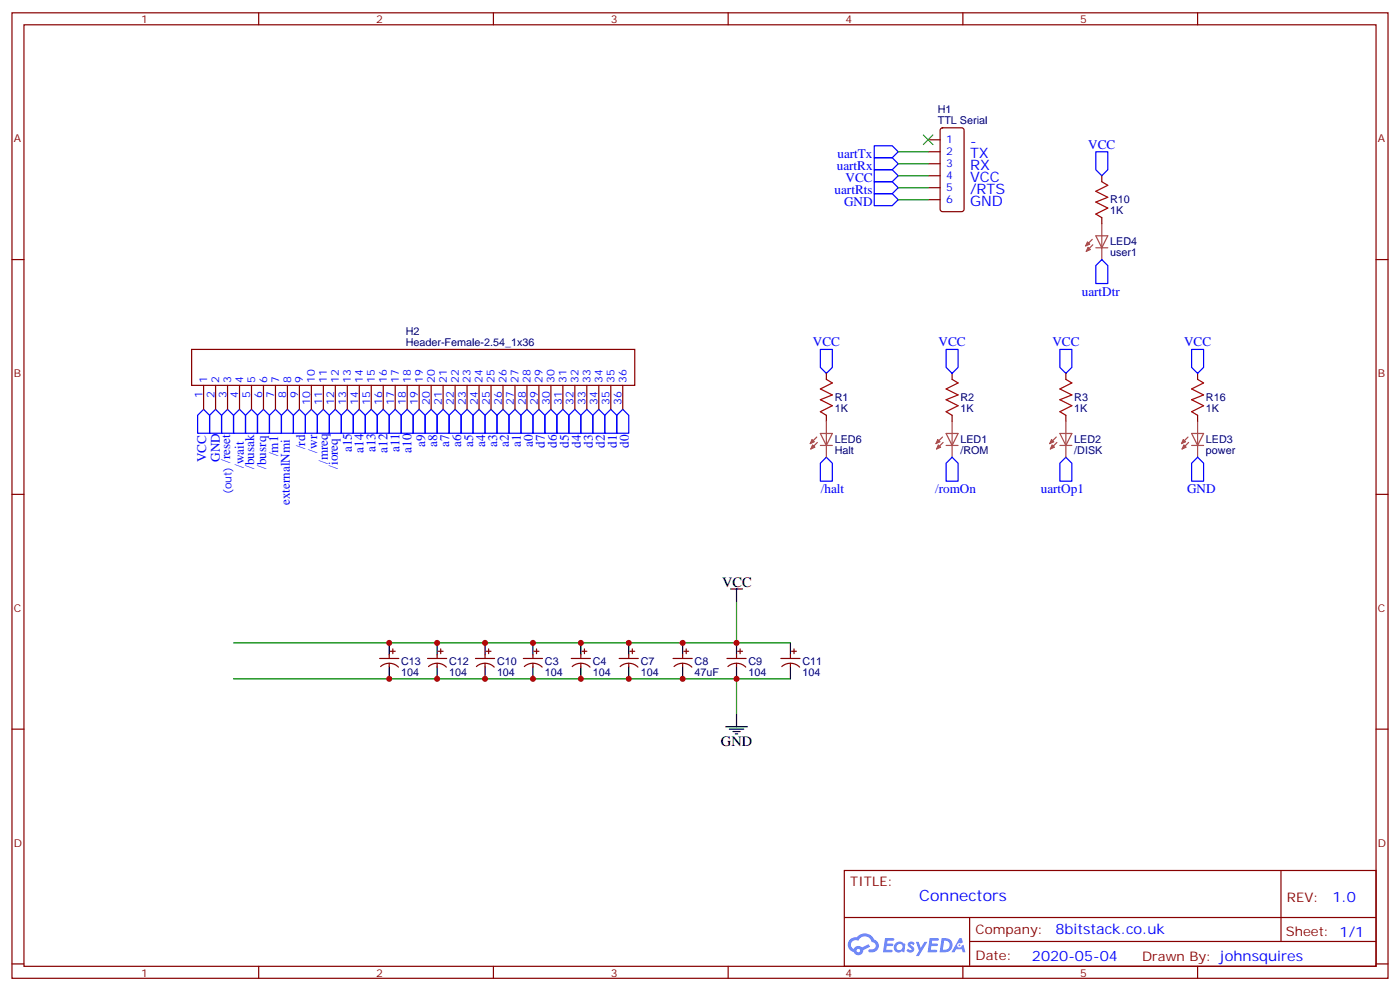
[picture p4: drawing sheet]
<svg xmlns="http://www.w3.org/2000/svg" width="412mm" height="292mm" viewBox="0 0 412 292" stroke-linecap="round" stroke-linejoin="round" font-family="sans-serif">
<g fill="none" stroke="#870000" stroke-width=".35">
<path d="M3.5 3.8h405.4v284.3h-405.4zM7.1 7.3h398.2v277.3h-398.2zM76.2 3.8v3.5M145.3 3.8v3.5M214.5 3.8v3.5M283.6 3.8v3.5M352.8 3.8v3.5M3.5 76.4h3.6M405.3 76.4h3.6M3.5 145.6h3.6M405.3 145.6h3.6M3.5 214.7h3.6"/>
<path d="M405.3 214.7h3.6M248.7 256.4h156.6v28.2h-156.6zM377.3 256.4v20.9M248.7 270.2h156.5M285.6 277.3h119.6M285.6 270.2v14.1M3.5 283.9h3.6M76.2 284.6v3.5M145.3 284.6v3.5M214.5 284.6v3.5M283.6 284.6v3.5M352.8 284.6v3.5"/>
<path d="M405.3 283.9h3.6"/>
</g>
<g fill="#5487ff">
<path d="M267.7 277.5a1.22 1.22 0 0 1 1.7 .3l-.4 .6a.47 .47 0 0 0-.3-.4 .47 .47 0 0 0-.5 .2l.1 .2a1.14 1.14 0 0 1 .8 1.7 1.14 1.14 0 0 1-1.9 0l-.2-.2 .5-.5 .7 .4a.29 .29 0 0 0 .3-.2 .29 .29 0 0 0-.2-.4 1.04 1.04 0 0 1-.6-1.7z"/>
<path d="M260.7 276.3h2.4l.3 .2-.2 .5h-1.8l-.1 .9h1.5l.3 .4-.3 .3h-1.6l-.2 1.1 1.7 .1 .2 .3-.2 .3h-2.6z"/>
<path d="M273.8 276.3h2.4l.3 .2-.1 .5h-1.8l-.2 .9h1.6l.3 .4-.4 .3h-1.6l-.1 1.1 1.7 .1 .2 .3-.2 .3h-2.6z"/>
<path d="M282.6 276.3h.7l.3 1.2-.6 .4a.69 .69 0 0 0-1 .2 .69 .69 0 0 0 .4 1 .69 .69 0 0 0 .9-.6l.5-.3 .6 2.2h-.8l-.2-.8h-1.8l-.5 .8h-.8z"/>
<path d="M269.8 277.4h.8l.6 1.8 1.1-1.8h.9l-2.6 4.2h-.8l.9-1.6z"/>
<path d="M277.4 276.3l-.6 4.1h1.3a2.11 2.11 0 0 0 2.5-2.1 2.11 2.11 0 0 0-2.5-2zM278.1 277a1.39 1.39 0 0 1 1.7 1.4 1.39 1.39 0 0 1-1.8 1.3h-.3z"/>
<path d="M263.7 277.9a1.54 1.54 0 0 0-.1 2.2 1.54 1.54 0 0 0 2.2 .1l.6 .2 .3-2.3-.2-.2h-.4a1.49 1.49 0 0 0-2.4 0zM264 278.9a.94 .94 0 0 1 1.8 0 .94 .94 0 0 1-1.8 0z"/>
<path d="M250.4 276.7a2.18 2.18 0 0 0 1.1 3.7 1.44 1.44 0 0 0 1.6 .9 1.44 1.44 0 0 0 1.2-1.5l2-1-.5-.7-1.9 .9a1.47 1.47 0 0 0-2.4 .5 1.39 1.39 0 0 1-.7-2 1.39 1.39 0 0 1 2-.4 2.12 2.12 0 0 1 2.2-1.3 2.12 2.12 0 0 1 1.9 1.7 1.14 1.14 0 0 1 1.1 1.4 1.14 1.14 0 0 1-1.7 .7 .43 .43 0 0 0-.5 .4 .43 .43 0 0 0 .4 .5 1.98 1.98 0 0 0 2.5-1.3 1.98 1.98 0 0 0-1.2-2.5 3.1 3.1 0 0 0-5.3-.7l-.9 .1zM252.3 280a.55 .55 0 0 1 1.1 0 .55 .55 0 0 1-1.1 0z"/>
<circle cx="282.6" cy="278.4" r=".26"/>
</g>
<g fill="none" stroke="#00f" stroke-width=".35">
<path d="M257.5 50h5.3l1.8 1.8-1.8 1.7h-5.3zM257.5 57h5.3l1.8 1.8-1.8 1.8h-5.3zM257.5 42.9h5.3l1.8 1.8-1.8 1.8h-5.3zM257.5 46.5h5.3l1.8 1.7-1.8 1.8h-5.3zM257.5 53.5h5.3l1.8 1.8-1.8 1.7h-5.3zM322.8 44.7h3.5v5.3l-1.7 1.8-1.8-1.8zM324.6 76.4l1.7 1.8v5.3h-3.5v-5.3zM241.7 102.9h3.5v5.3l-1.8 1.8-1.7-1.8zM278.7 102.9h3.5v5.3l-1.7 1.8-1.8-1.8zM312.2 102.9h3.5v5.3l-1.7 1.8-1.8-1.8zM351 102.9h3.5v5.3l-1.7 1.8-1.8-1.8zM60 120.5l1.7 1.8v5.3h-3.5v-5.3z"/>
<path d="M63.5 120.5l1.8 1.8v5.3h-3.6v-5.3zM67 120.5l1.8 1.8v5.3h-3.5v-5.3zM70.6 120.5l1.7 1.8v5.3h-3.5v-5.3zM74.1 120.5l1.7 1.8v5.3h-3.5v-5.3zM77.6 120.5l1.8 1.8v5.3h-3.6v-5.3zM81.1 120.5l1.8 1.8v5.3h-3.5v-5.3zM84.7 120.5l1.7 1.8v5.3h-3.5v-5.3zM88.2 120.5l1.8 1.8v5.3h-3.6v-5.3zM91.7 120.5l1.8 1.8v5.3h-3.5v-5.3zM95.2 120.5l1.8 1.8v5.3h-3.5v-5.3zM98.8 120.5l1.7 1.8v5.3h-3.5v-5.3zM102.3 120.5l1.8 1.8v5.3h-3.6v-5.3z"/>
<path d="M104.1 122.3l1.7-1.8 1.8 1.8v5.3h-3.5zM109.4 120.5l1.7 1.8v5.3h-3.5v-5.3zM112.9 120.5l1.8 1.8v5.3h-3.6v-5.3zM116.4 120.5l1.8 1.8v5.3h-3.5v-5.3zM119.9 120.5l1.8 1.8v5.3h-3.5v-5.3zM123.5 120.5l1.7 1.8v5.3h-3.5v-5.3zM127 120.5l1.8 1.8v5.3h-3.6v-5.3zM130.5 120.5l1.8 1.8v5.3h-3.5v-5.3zM134.1 120.5l1.7 1.8v5.3h-3.5v-5.3zM137.6 120.5l1.7 1.8v5.3h-3.5v-5.3zM141.1 120.5l1.8 1.8v5.3h-3.6v-5.3zM144.6 120.5l1.8 1.8v5.3h-3.5v-5.3z"/>
<path d="M148.2 120.5l1.7 1.8v5.3h-3.5v-5.3zM151.7 120.5l1.8 1.8v5.3h-3.6v-5.3zM155.2 120.5l1.8 1.8v5.3h-3.5v-5.3zM158.7 120.5l1.8 1.8v5.3h-3.5v-5.3zM162.3 120.5l1.7 1.8v5.3h-3.5v-5.3zM165.8 120.5l1.8 1.8v5.3h-3.6v-5.3zM169.3 120.5l1.8 1.8v5.3h-3.5v-5.3zM172.9 120.5l1.7 1.8v5.3h-3.5v-5.3zM174.6 122.3l1.8-1.8 1.8 1.8v5.3h-3.6zM179.9 120.5l1.8 1.8v5.3h-3.5v-5.3zM183.4 120.5l1.8 1.8v5.3h-3.5v-5.3zM243.4 134.7l1.8 1.7v5.3h-3.5v-5.3z"/>
<path d="M278.7 136.4l1.8-1.7 1.7 1.7v5.3h-3.5zM314 134.7l1.7 1.7v5.3h-3.5v-5.3zM351 136.4l1.8-1.7 1.7 1.7v5.3h-3.5z"/>
</g>
<path d="M324.6 53.5l1.7 1.1-3.5 1.7 3.5 1.8-3.5 1.4 3.5 1.8-3.5 1.7 1.8 1.1M243.4 111.7l1.8 1.1-3.5 1.7 3.5 1.8-3.5 1.4 3.5 1.8-3.5 1.7 1.7 1.1M280.5 111.7l1.7 1.1-3.5 1.7 3.5 1.8-3.5 1.4 3.5 1.8-3.5 1.7 1.8 1.1M314 111.7l1.7 1.1-3.5 1.7 3.5 1.8-3.5 1.4 3.5 1.8-3.5 1.7 1.8 1.1M352.8 111.7l1.7 1.1-3.5 1.7 3.5 1.8-3.5 1.4 3.5 1.8-3.5 1.7 1.8 1.1" fill="none" stroke="#a10000" stroke-width=".35"/>
<g fill="none" stroke="#870000" stroke-width=".35">
<path d="M277.2 37.8l.4-.2h5.7l.6 .5 .1 23.5-.5 .7h-5.9l-.6-.4-.1-23.6zM273.4 41.2h3.5M273.4 44.7h3.5M273.4 48.2h3.5M273.4 51.8h3.5M273.4 55.3h3.5M273.4 58.8h3.5M324.6 51.8v1.7M324.6 64.1v1.8M56.4 102.9h130.6v10.6h-130.6zM60 113.5v7M63.5 113.5v7"/>
<path d="M67 113.5v7M70.6 113.5v7M74.1 113.5v7M77.6 113.5v7M81.1 113.5v7M84.7 113.5v7M88.2 113.5v7M91.7 113.5v7M95.2 113.5v7M98.8 113.5v7M102.3 113.5v7M105.8 113.5v7"/>
<path d="M109.4 113.5v7M112.9 113.5v7M116.4 113.5v7M119.9 113.5v7M123.5 113.5v7M127 113.5v7M130.5 113.5v7M134.1 113.5v7M137.6 113.5v7M141.1 113.5v7M144.6 113.5v7M148.2 113.5v7"/>
<path d="M151.7 113.5v7M155.2 113.5v7M158.7 113.5v7M162.3 113.5v7M165.8 113.5v7M169.3 113.5v7M172.9 113.5v7M176.4 113.5v7M179.9 113.5v7M183.4 113.5v7M243.4 110v1.7M280.5 110v1.7"/>
<path d="M314 110v1.7M352.8 110v1.7M243.4 122.3v1.8M280.5 122.3v1.8M314 122.3v1.8M352.8 122.3v1.8M111.8 193.9h5.7M112.1 196.3a3.8 3.8 0 0 1 5.3 .2M114.7 192.9v1M114.7 195.3v1.1M115 191.8h1.4M115.7 191.1v1.4"/>
<path d="M125.9 193.9h5.7M126.2 196.3a3.8 3.8 0 0 1 5.3 .2M128.8 192.9v1M128.8 195.3v1.1M129.1 191.8h1.4M129.8 191.1v1.4M140.1 193.9h5.6M140.3 196.3a3.8 3.8 0 0 1 5.3 .2M142.9 192.9v1M142.9 195.3v1.1M143.2 191.8h1.4M143.9 191.1v1.4"/>
<path d="M154.2 193.9h5.6M154.4 196.3a3.8 3.8 0 0 1 5.3 .2M157 192.9v1M157 195.3v1.1M157.3 191.8h1.4M158 191.1v1.4M168.3 193.9h5.6M168.6 196.3a3.8 3.8 0 0 1 5.2 .2M171.1 192.9v1M171.1 195.3v1.1M171.4 191.8h1.5M172.2 191.1v1.4"/>
<path d="M182.4 193.9h5.6M182.7 196.3a3.8 3.8 0 0 1 5.2 .2M185.2 192.9v1M185.2 195.3v1.1M185.6 191.8h1.4M186.3 191.1v1.4M198.3 193.9h5.6M198.5 196.3a3.8 3.8 0 0 1 5.3 .2M201.1 192.9v1M201.1 195.3v1.1M201.4 191.8h1.4M202.1 191.1v1.4"/>
<path d="M214.1 193.9h5.7M214.4 196.3a3.8 3.8 0 0 1 5.3 .2M217 192.9v1M217 195.3v1.1M217.3 191.8h1.4M218 191.1v1.4M230 193.9h5.7M230.3 196.3a3.8 3.8 0 0 1 5.2 .2M232.8 192.9v1M232.8 195.3v1.1M233.2 191.8h1.4M233.9 191.1v1.4"/>
</g>
<g fill="none" stroke="#a64a4a" stroke-width=".35">
<path d="M321.7 70.5l-1.9 1.9M321.9 72.1l-1.9 1.9M322.8 69.4h3.5l-1.7 3.6zM322.8 73h3.5M324.6 65.9v3.4M324.6 69.4v7M240.6 128.7l-1.9 2M240.8 130.3l-2 1.9M241.7 131.2h3.5M241.7 127.7h3.5l-1.8 3.5zM243.4 124.1v3.4M243.4 127.7v7"/>
<path d="M277.6 128.7l-1.9 2M277.8 130.3l-1.9 1.9M278.7 131.2h3.5M278.7 127.7h3.5l-1.7 3.5zM280.5 124.1v3.4M280.5 127.7v7M311.1 128.7l-1.9 2M311.3 130.3l-1.9 1.9M312.2 127.7h3.5l-1.7 3.5zM312.2 131.2h3.5M314 124.1v3.4M314 127.7v7"/>
<path d="M350 128.7l-2 2M350.1 130.3l-1.9 1.9M351 131.2h3.5M351 127.7h3.5l-1.7 3.5zM352.8 124.1v3.4M352.8 127.7v7"/>
</g>
<g fill="#a64a4a" stroke="#a64a4a" stroke-width=".29">
<path d="M309.7 129.4l.7 .7-1.2 .6z"/>
<path d="M309.9 131l.7 .7-1.2 .5z"/>
<path d="M276.2 129.4l.7 .7-1.2 .6z"/>
<path d="M276.4 131l.7 .7-1.2 .5z"/>
<path d="M239.2 129.4l.7 .7-1.2 .6z"/>
<path d="M239.4 131l.7 .7-1.3 .5z"/>
<path d="M348.5 129.4l.7 .7-1.2 .6z"/>
<path d="M348.7 131l.7 .7-1.2 .5z"/>
<path d="M320.3 71.2l.7 .7-1.2 .5z"/>
<path d="M320.5 72.8l.7 .7-1.2 .5z"/>
</g>
<g fill="none" stroke="#000" stroke-width=".35">
<path d="M215.2 173.5h3.5M217 173.5v3.5M114.7 189.3v3.6M114.7 196.4v3.5M128.8 189.3v3.6M128.8 196.4v3.5M142.9 189.3v3.6M142.9 196.4v3.5M157 189.3v3.6M157 196.4v3.5M171.1 189.3v3.6M171.1 196.4v3.5"/>
<path d="M185.2 189.3v3.6M185.2 196.4v3.5M201.1 189.3v3.6M201.1 196.4v3.5M217 189.3v3.6M217 196.4v3.5M232.8 189.3v3.6M232.8 196.4v3.5M213.8 214h6.3M214.8 214.7h4.3M215.9 215.4h2.1M216.6 216.1h.7"/>
<path d="M217 210.5v3.5"/>
</g>
<path d="M264.6 58.8h8.8M264.6 51.8h8.8M264.6 48.2h8.8M264.6 44.7h8.8M264.6 55.3h8.8M217 177v12.3h-148.2M68.8 199.9h148.2v10.6M217 199.9h15.8M217 189.3h15.8" fill="none" stroke="#008700" stroke-width=".35"/>
<path d="M272 39.8l2.8 2.8M274.8 39.8l-2.8 2.8" fill="none" stroke="#3c3" stroke-width=".35"/>
<g fill="#c00">
<circle cx="114.7" cy="199.9" r=".88"/>
<circle cx="128.8" cy="199.9" r=".88"/>
<circle cx="142.9" cy="199.9" r=".88"/>
<circle cx="157" cy="199.9" r=".88"/>
<circle cx="114.7" cy="189.3" r=".88"/>
<circle cx="128.8" cy="189.3" r=".88"/>
<circle cx="142.9" cy="189.3" r=".88"/>
<circle cx="157" cy="189.3" r=".88"/>
<circle cx="217" cy="189.3" r=".88"/>
<circle cx="201.1" cy="189.3" r=".88"/>
<circle cx="185.2" cy="189.3" r=".88"/>
<circle cx="171.1" cy="189.3" r=".88"/>
<circle cx="217" cy="199.9" r=".88"/>
<circle cx="201.1" cy="199.9" r=".88"/>
<circle cx="185.2" cy="199.9" r=".88"/>
<circle cx="171.1" cy="199.9" r=".88"/>
</g>
<text font-size="4.6" fill="#00f" x="270.8" y="265.4">Connectors</text>
<g font-size="4.2" fill="#00f">
<text x="285.8" y="42.9">-</text>
<text x="285.8" y="46.5">TX</text>
<text x="285.8" y="50">RX</text>
<text x="285.8" y="53.5">VCC</text>
<text x="285.8" y="57">/RTS</text>
<text x="285.8" y="60.6">GND</text>
<text x="392.5" y="265.6">1.0</text>
<text x="310.9" y="275.2">8bitstack.co.uk</text>
<text x="304" y="283">2020-05-04</text>
</g>
<g font-size="4.2">
<text x="212.7" y="172.8">VCC</text>
<text x="212.4" y="219.7">GND</text>
</g>
<g font-size="3.9" fill="#00f">
<text x="246.7" y="46.5">uartTx</text>
<text x="320.6" y="43.7">VCC</text>
<text x="246.5" y="50">uartRx</text>
<text x="249.1" y="53.5">VCC</text>
<text x="245.8" y="57">uartRts</text>
<text x="248.6" y="60.6">GND</text>
<text x="318.7" y="87">uartDtr</text>
<text x="239.4" y="101.9">VCC</text>
<text x="276.5" y="101.9">VCC</text>
<text x="310" y="101.9">VCC</text>
<text x="348.8" y="101.9">VCC</text>
<text x="125.2" y="131.7" transform="rotate(-90 125.2 131.7)">a9</text>
<text x="128.8" y="131.7" transform="rotate(-90 128.8 131.7)">a8</text>
<text x="132.3" y="131.7" transform="rotate(-90 132.3 131.7)">a7</text>
<text x="135.8" y="131.7" transform="rotate(-90 135.8 131.7)">a6</text>
<text x="139.3" y="131.7" transform="rotate(-90 139.3 131.7)">a5</text>
<text x="142.9" y="131.7" transform="rotate(-90 142.9 131.7)">a4</text>
<text x="146.4" y="131.7" transform="rotate(-90 146.4 131.7)">a3</text>
<text x="149.9" y="131.7" transform="rotate(-90 149.9 131.7)">a2</text>
<text x="153.5" y="131.7" transform="rotate(-90 153.5 131.7)">a1</text>
<text x="157" y="131.7" transform="rotate(-90 157 131.7)">a0</text>
<text x="160.5" y="131.9" transform="rotate(-90 160.5 131.9)">d7</text>
<text x="164" y="131.9" transform="rotate(-90 164 131.9)">d6</text>
<text x="167.6" y="131.9" transform="rotate(-90 167.6 131.9)">d5</text>
<text x="171.1" y="131.9" transform="rotate(-90 171.1 131.9)">d4</text>
<text x="174.6" y="131.9" transform="rotate(-90 174.6 131.9)">d3</text>
<text x="178.2" y="131.9" transform="rotate(-90 178.2 131.9)">d2</text>
<text x="181.7" y="131.9" transform="rotate(-90 181.7 131.9)">d1</text>
<text x="185.2" y="131.9" transform="rotate(-90 185.2 131.9)">d0</text>
<text x="60.7" y="136.2" transform="rotate(-90 60.7 136.2)">VCC</text>
<text x="64.7" y="135.9" transform="rotate(-90 64.7 135.9)">GND</text>
<text x="67.8" y="136.4" transform="rotate(-90 67.8 136.4)">/reset</text>
<text x="71.8" y="137.8" transform="rotate(-90 71.8 137.8)">/wait</text>
<text x="81.9" y="134.4" transform="rotate(-90 81.9 134.4)">/m1</text>
<text x="89.9" y="132.3" transform="rotate(-90 89.9 132.3)">/rd</text>
<text x="93.4" y="133.3" transform="rotate(-90 93.4 133.3)">/wr</text>
<text x="96.5" y="136.6" transform="rotate(-90 96.5 136.6)">/mreq</text>
<text x="103.6" y="133.2" transform="rotate(-90 103.6 133.2)">a15</text>
<text x="107.1" y="133.3" transform="rotate(-90 107.1 133.3)">a14</text>
<text x="110.7" y="133.2" transform="rotate(-90 110.7 133.2)">a13</text>
<text x="114.2" y="133.3" transform="rotate(-90 114.2 133.3)">a12</text>
<text x="117.7" y="133.2" transform="rotate(-90 117.7 133.2)">a11</text>
<text x="121.2" y="133.3" transform="rotate(-90 121.2 133.3)">a10</text>
<text x="74.8" y="138.1" transform="rotate(-90 74.8 138.1)">/busak</text>
<text x="78.4" y="138.1" transform="rotate(-90 78.4 138.1)">/busrq</text>
<text x="99.5" y="138.1" transform="rotate(-90 99.5 138.1)">/ioreq</text>
<text x="85.4" y="148.7" transform="rotate(-90 85.4 148.7)">externalNmi</text>
<text x="241.8" y="145.2">/halt</text>
<text x="275.4" y="145.2">/romOn</text>
<text x="306.6" y="145.2">uartOp1</text>
<text x="349.7" y="145.2">GND</text>
</g>
<g font-size="3.9" fill="#800">
<text x="250.5" y="260.9">TITLE:</text>
<text x="379.1" y="265.6">REV:</text>
<text x="287.4" y="275.1">Company:</text>
<text x="378.7" y="275.8">Sheet: 1/1</text>
<text x="287.4" y="282.8">Date:</text>
<text x="336.4" y="282.9">Drawn By: johnsquires</text>
</g>
<g font-size="3.2" fill="#800">
<text x="41.6" y="6.8">1</text>
<text x="110.8" y="6.8">2</text>
<text x="179.9" y="6.8">3</text>
<text x="249.1" y="6.8">4</text>
<text x="318.2" y="6.8">5</text>
<text x="4.1" y="41.9">A</text>
<text x="405.9" y="41.9">A</text>
<text x="4.1" y="111">B</text>
<text x="405.9" y="111">B</text>
<text x="4.1" y="180.2">C</text>
<text x="405.9" y="180.2">C</text>
<text x="4.1" y="249.3">D</text>
<text x="405.9" y="249.3">D</text>
<text x="41.6" y="287.6">1</text>
<text x="110.8" y="287.6">2</text>
<text x="179.9" y="287.6">3</text>
<text x="249.1" y="287.6">4</text>
<text x="318.2" y="287.6">5</text>
</g>
<g font-size="3.2" fill="#000080">
<text x="276.2" y="33.4">H1</text>
<text x="276.2" y="36.6">TTL Serial</text>
<text x="327" y="59.9">R10</text>
<text x="327" y="63.1">1K</text>
<text x="327" y="75.4">user1</text>
<text x="327" y="72.2">LED4</text>
<text x="119.5" y="101.8">Header-Female-2.54_1x36</text>
<text x="119.5" y="98.6">H2</text>
<text x="245.9" y="118.1">R1</text>
<text x="282.9" y="118.1">R2</text>
<text x="316.4" y="118.1">R3</text>
<text x="355.2" y="118.1">R16</text>
<text x="245.9" y="121.3">1K</text>
<text x="282.9" y="121.3">1K</text>
<text x="316.4" y="121.3">1K</text>
<text x="355.2" y="121.3">1K</text>
<text x="245.9" y="130.4">LED6</text>
<text x="282.9" y="130.4">LED1</text>
<text x="316.4" y="130.4">LED2</text>
<text x="355.2" y="130.4">LED3</text>
<text x="245.9" y="133.6">Halt</text>
<text x="282.9" y="133.6">/ROM</text>
<text x="316.4" y="133.6">/DISK</text>
<text x="355.2" y="133.6">power</text>
<text x="118.2" y="195.8">C13</text>
<text x="132.3" y="195.8">C12</text>
<text x="146.4" y="195.8">C10</text>
<text x="160.5" y="195.8">C3</text>
<text x="174.6" y="195.8">C4</text>
<text x="188.7" y="195.8">C7</text>
<text x="204.6" y="195.8">C8</text>
<text x="220.5" y="195.8">C9</text>
<text x="236.4" y="195.8">C11</text>
<text x="118.2" y="198.9">104</text>
<text x="132.3" y="198.9">104</text>
<text x="146.4" y="198.9">104</text>
<text x="160.5" y="198.9">104</text>
<text x="174.6" y="198.9">104</text>
<text x="188.7" y="198.9">104</text>
<text x="204.6" y="198.9">47uF</text>
<text x="220.5" y="198.9">104</text>
<text x="236.4" y="198.9">104</text>
</g>
<g font-size="3.2" fill="#00f">
<text x="278.7" y="42.2">1</text>
<text x="278.7" y="45.8">2</text>
<text x="278.7" y="49.3">3</text>
<text x="278.7" y="52.8">4</text>
<text x="278.7" y="56.3">5</text>
<text x="278.7" y="59.9">6</text>
<text x="61" y="112.8" transform="rotate(-90 61 112.8)">1</text>
<text x="64.6" y="112.8" transform="rotate(-90 64.6 112.8)">2</text>
<text x="68.1" y="112.8" transform="rotate(-90 68.1 112.8)">3</text>
<text x="71.6" y="112.8" transform="rotate(-90 71.6 112.8)">4</text>
<text x="75.1" y="112.8" transform="rotate(-90 75.1 112.8)">5</text>
<text x="78.7" y="112.8" transform="rotate(-90 78.7 112.8)">6</text>
<text x="82.2" y="112.8" transform="rotate(-90 82.2 112.8)">7</text>
<text x="85.7" y="112.8" transform="rotate(-90 85.7 112.8)">8</text>
<text x="89.3" y="112.8" transform="rotate(-90 89.3 112.8)">9</text>
<text x="92.8" y="112.8" transform="rotate(-90 92.8 112.8)">10</text>
<text x="96.3" y="112.8" transform="rotate(-90 96.3 112.8)">11</text>
<text x="99.8" y="112.8" transform="rotate(-90 99.8 112.8)">12</text>
<text x="103.4" y="112.8" transform="rotate(-90 103.4 112.8)">13</text>
<text x="106.9" y="112.8" transform="rotate(-90 106.9 112.8)">14</text>
<text x="110.4" y="112.8" transform="rotate(-90 110.4 112.8)">15</text>
<text x="113.9" y="112.8" transform="rotate(-90 113.9 112.8)">16</text>
<text x="117.5" y="112.8" transform="rotate(-90 117.5 112.8)">17</text>
<text x="121" y="112.8" transform="rotate(-90 121 112.8)">18</text>
<text x="124.5" y="112.8" transform="rotate(-90 124.5 112.8)">19</text>
<text x="128.1" y="112.8" transform="rotate(-90 128.1 112.8)">20</text>
<text x="131.6" y="112.8" transform="rotate(-90 131.6 112.8)">21</text>
<text x="135.1" y="112.8" transform="rotate(-90 135.1 112.8)">22</text>
<text x="138.6" y="112.8" transform="rotate(-90 138.6 112.8)">23</text>
<text x="142.2" y="112.8" transform="rotate(-90 142.2 112.8)">24</text>
<text x="145.7" y="112.8" transform="rotate(-90 145.7 112.8)">25</text>
<text x="149.2" y="112.8" transform="rotate(-90 149.2 112.8)">26</text>
<text x="152.8" y="112.8" transform="rotate(-90 152.8 112.8)">27</text>
<text x="156.3" y="112.8" transform="rotate(-90 156.3 112.8)">28</text>
<text x="159.8" y="112.8" transform="rotate(-90 159.8 112.8)">29</text>
<text x="163.3" y="112.8" transform="rotate(-90 163.3 112.8)">30</text>
<text x="166.9" y="112.8" transform="rotate(-90 166.9 112.8)">31</text>
<text x="170.4" y="112.8" transform="rotate(-90 170.4 112.8)">32</text>
<text x="173.9" y="112.8" transform="rotate(-90 173.9 112.8)">33</text>
<text x="177.4" y="112.8" transform="rotate(-90 177.4 112.8)">34</text>
<text x="181" y="112.8" transform="rotate(-90 181 112.8)">35</text>
<text x="184.5" y="112.8" transform="rotate(-90 184.5 112.8)">36</text>
<text x="59.6" y="117.3" transform="rotate(-90 59.6 117.3)">1</text>
<text x="63.1" y="117.3" transform="rotate(-90 63.1 117.3)">2</text>
<text x="66.7" y="117.3" transform="rotate(-90 66.7 117.3)">3</text>
<text x="70.2" y="117.3" transform="rotate(-90 70.2 117.3)">4</text>
<text x="73.7" y="117.3" transform="rotate(-90 73.7 117.3)">5</text>
<text x="77.3" y="117.3" transform="rotate(-90 77.3 117.3)">6</text>
<text x="80.8" y="117.3" transform="rotate(-90 80.8 117.3)">7</text>
<text x="84.3" y="117.3" transform="rotate(-90 84.3 117.3)">8</text>
<text x="87.8" y="117.3" transform="rotate(-90 87.8 117.3)">9</text>
<text x="91.4" y="119.3" transform="rotate(-90 91.4 119.3)">10</text>
<text x="94.9" y="119.3" transform="rotate(-90 94.9 119.3)">11</text>
<text x="98.4" y="119.3" transform="rotate(-90 98.4 119.3)">12</text>
<text x="102" y="119.3" transform="rotate(-90 102 119.3)">13</text>
<text x="105.5" y="119.3" transform="rotate(-90 105.5 119.3)">14</text>
<text x="109" y="119.3" transform="rotate(-90 109 119.3)">15</text>
<text x="112.5" y="119.3" transform="rotate(-90 112.5 119.3)">16</text>
<text x="116.1" y="119.3" transform="rotate(-90 116.1 119.3)">17</text>
<text x="119.6" y="119.3" transform="rotate(-90 119.6 119.3)">18</text>
<text x="123.1" y="119.3" transform="rotate(-90 123.1 119.3)">19</text>
<text x="126.6" y="119.3" transform="rotate(-90 126.6 119.3)">20</text>
<text x="130.2" y="119.3" transform="rotate(-90 130.2 119.3)">21</text>
<text x="133.7" y="119.3" transform="rotate(-90 133.7 119.3)">22</text>
<text x="137.2" y="119.3" transform="rotate(-90 137.2 119.3)">23</text>
<text x="140.8" y="119.3" transform="rotate(-90 140.8 119.3)">24</text>
<text x="144.3" y="119.3" transform="rotate(-90 144.3 119.3)">25</text>
<text x="147.8" y="119.3" transform="rotate(-90 147.8 119.3)">26</text>
<text x="151.3" y="119.3" transform="rotate(-90 151.3 119.3)">27</text>
<text x="154.9" y="119.3" transform="rotate(-90 154.9 119.3)">28</text>
<text x="158.4" y="119.3" transform="rotate(-90 158.4 119.3)">29</text>
<text x="161.9" y="119.3" transform="rotate(-90 161.9 119.3)">30</text>
<text x="165.5" y="119.3" transform="rotate(-90 165.5 119.3)">31</text>
<text x="169" y="119.3" transform="rotate(-90 169 119.3)">32</text>
<text x="172.5" y="119.3" transform="rotate(-90 172.5 119.3)">33</text>
<text x="176" y="119.3" transform="rotate(-90 176 119.3)">34</text>
<text x="179.6" y="119.3" transform="rotate(-90 179.6 119.3)">35</text>
<text x="183.1" y="119.3" transform="rotate(-90 183.1 119.3)">36</text>
<text x="68.2" y="145.6" transform="rotate(-90 68.2 145.6)">(out)</text>
</g>
</svg>
